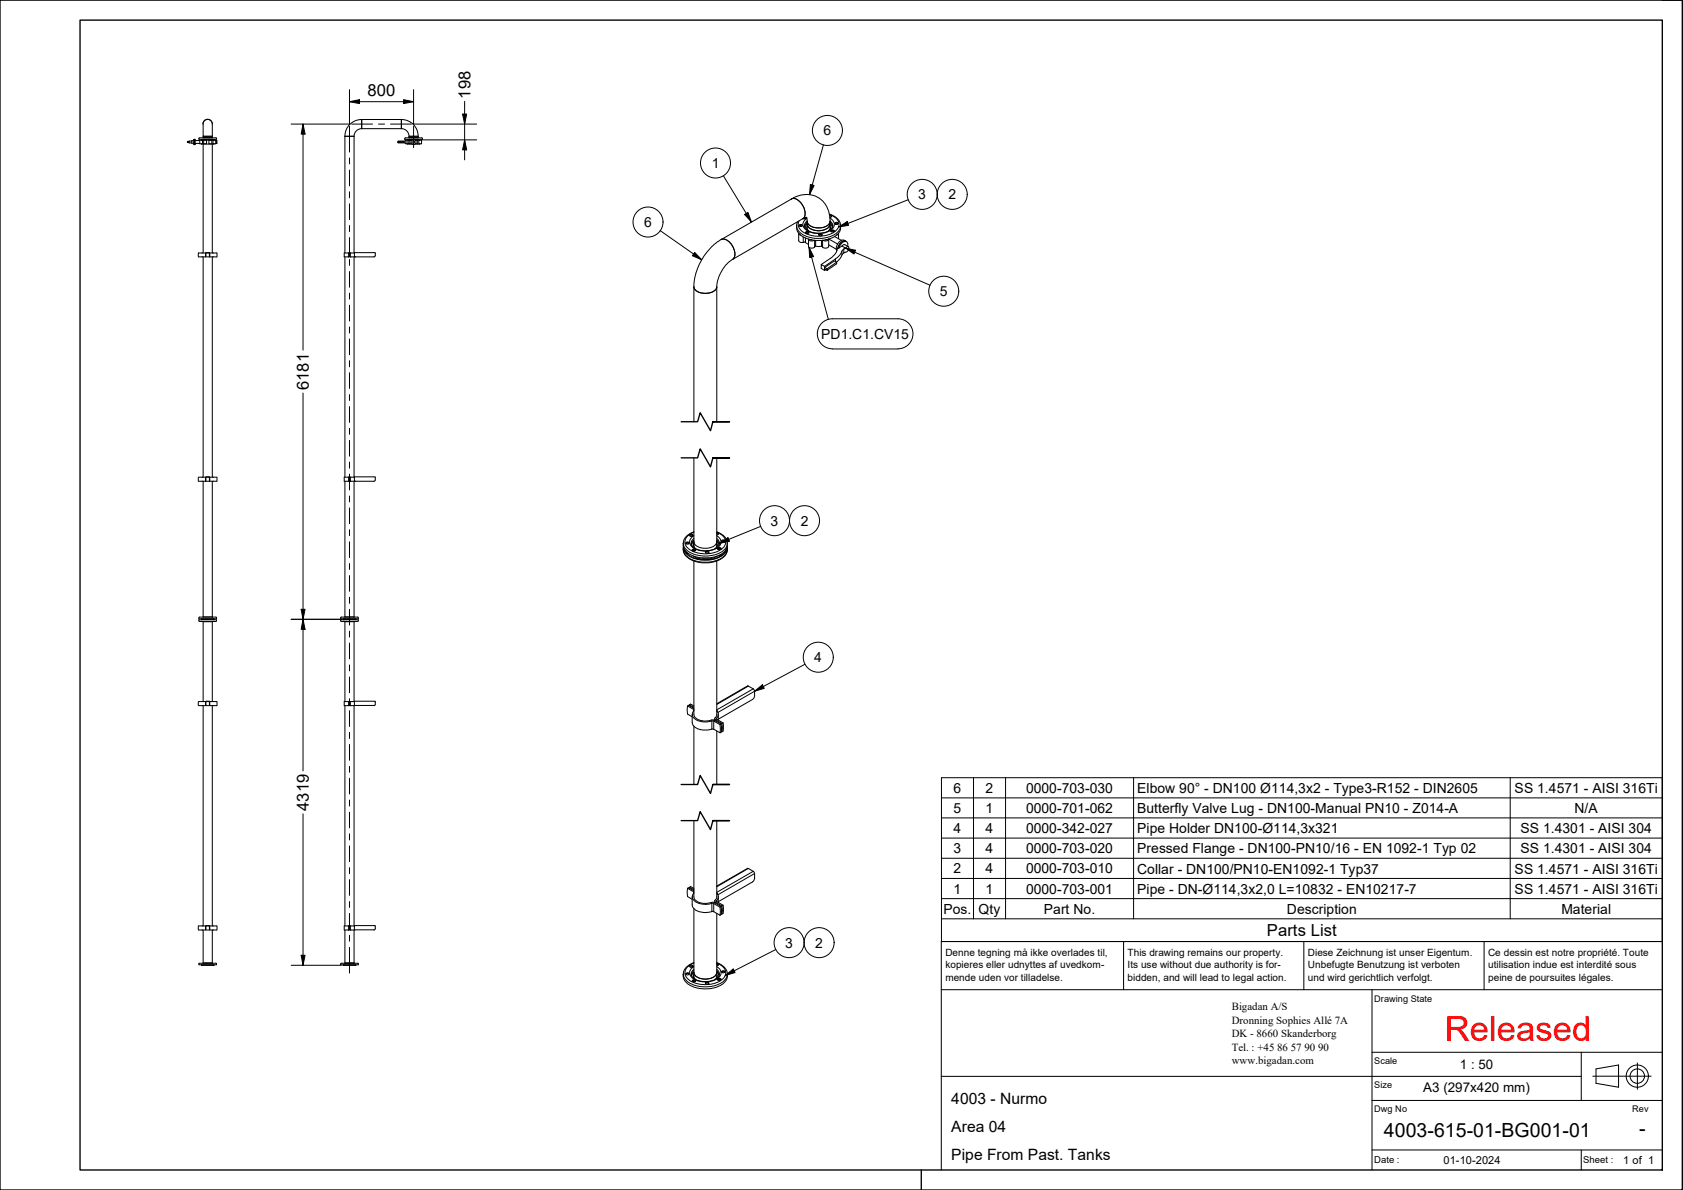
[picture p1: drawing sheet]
<svg xmlns="http://www.w3.org/2000/svg" width="420mm" height="297mm" viewBox="0 0 420 297" stroke-linecap="round" stroke-linejoin="round" font-family="sans-serif">
<!-- layer: Visible -->
<g fill="none" stroke="#000" stroke-width=".25">
<path d="M46.9 35.3h.3v.2h-.4v-.2l.1 .2M47.1 35.5v.2h.8M47.9 35.2h-.8v.1M48.4 34.8h.3v1.3h-.3zM48.4 35.1h-.5v.7h.5M48.5 34.8v1.3M48.5 35.1h.1M48.5 35.8h.1M48.7 35.8h1.2M48.7 35.1h1.2M49.7 34.5v.3h4.4v-.3M49.9 35h.6v.9h-.6z"/>
<path d="M50.3 35v-.1h3.1v.1M50.3 35.9h3.1M50.3 34.8l.2 .1M50.7 31a1.16 1.16 0 0 1 1.1-1.2 1.16 1.16 0 0 1 1.2 1.2v3h-2.3v-3M50.7 34.4v-.4h2.3v.4M50.7 36v27.1M50.8 35h.8v.9h-.8zM52.2 35h.7v.9h-.7zM53 36v27.1M53.3 34.8l-.1 .1M53.8 35v.9h-.6v-.9h.9v.8M53.9 34.4h-4.1l-.1 .2"/>
<path d="M53.9 34.4l.2 .2M54.1 35.1v.7h-.3M86.1 34v29.1M86.1 34h2.3M88.4 34v29.1M90.3 29.8a4.2 4.2 0 0 0-4.2 4.2M90.3 32.1a1.88 1.88 0 0 0-1.9 1.9M99.4 35.5h1.5M99.4 35.5v.2h3.7M99.4 35.5v-.2h1.4v.2M99.4 35.3v.2M100.2 29.8v2.3"/>
<path d="M100.2 29.8h-9.9v2.3h9.9M100.2 32.1a1.88 1.88 0 0 1 1.9 1.9M100.2 29.8a4.2 4.2 0 0 1 4.2 4.2M100.8 35.3l.1 .2M101 34.5v.3h4.5v-.3M101.2 34.4l-.2 .2M101.2 34.4h4.1l.2 .2M101.3 35.7v.2h.6v-.2M101.3 35.2v-.2h.6v.2M101.7 35.9l1.2 .1M101.8 34.8l.1 .1M102.1 34v.4"/>
<path d="M102.1 34h2.3M102.2 35.7v.2h.6M102.6 35.2a.66 .66 0 0 1 1-.3 .66 .66 0 0 1 0 1.1 .66 .66 0 0 1-1-.3M102.8 35h-.6v.2M103 34.9l-1.3 .1M103 35.2a.32 .32 0 0 1 .5 0 .32 .32 0 0 1 0 .5 .32 .32 0 0 1-.5 0M103.1 35.2h-3.7v.1M103.5 34.9h1.3v.1M103.7 35h.6v.9h-.6M104.4 34v.4M104.6 35h.6v.9h-.6zM104.7 34.8l-.1 .1"/>
<path d="M104.8 35.9l-1.2 .1M180 59.8a2.6 2.6 0 0 1 3 1.9 2.42 2.42 0 0 1-.1 3.1M180 59.8a14.3 14.3 0 0 0-6.7 12.2 3.7 3.7 0 0 0 5.6 0 9.2 9.2 0 0 1 4-7.2M197.6 49.7a2.57 2.57 0 0 1 2.9 1.8 2.39 2.39 0 0 1-.1 3.1M197.6 49.7a6 6 0 0 1 9.4 3.7 2.66 2.66 0 0 1-.4 2.8 3.8 3.8 0 0 1-5-.5l-.3-1.4M197.6 49.7l-17.6 10.1M199.4 58.3v1.8l.2 .3 .3 .1 1.2-.1v-1M199.4 58.2l.1 .3 .4 .2M199.5 56.4l.2-.2 .6 .2M199.5 56.2a.38 .38 0 0 1 .5-.2 .38 .38 0 0 1 .2 .5h-.4l-.3-.1zM199.9 56.2l.3 .3M200.4 54.6l-17.5 10.2"/>
<path d="M200.8 56.3a2.59 2.59 0 0 0 2.7 1.9h.9a3.3 3.3 0 0 0 3.5-1.8v-.1M201.1 58a.43 .43 0 0 1 .5-.2 .43 .43 0 0 1 .3 .4h-.7zM201.1 54.3l.2 .2M201.1 58.1l.3-.2 .5 .2M201.2 54.4l-.5 .2M201.3 54.3v.2l-.3 .1h-.5M201.3 58l.3 .3M201.4 54.3l-1 .3M201.5 56.8v-1.6a2.63 2.63 0 0 0 3.1 1.7 2.36 2.36 0 0 0 2.6-1.7v1.6M201.5 56a2.89 2.89 0 0 0 3.6 1.5 2.06 2.06 0 0 0 2.1-1.5M201.5 56.4l-.1 .5 .2 .6M202.4 59.8l.3 .1"/>
<path d="M203.3 60a.95 .95 0 0 1-1.5-.3v1.8a1.01 1.01 0 0 0 1.6 .2l.2-.4v-1.3M204.4 58.7l.2-.2 .6 .2M204.4 58.5a.39 .39 0 0 1 .5-.2 .39 .39 0 0 1 .2 .5h-.5zM206.3 59.8l-.3 .1M206.9 59.7v1.8a1.01 1.01 0 0 1-1.5 .2l-.3-.4v-1.3M206.9 59.7a.95 .95 0 0 1-1.5 .3M206.9 59.7l2.2 1.2M207.1 53.4l1.3 .7a2.76 2.76 0 0 1 1.4 2.2 3.4 3.4 0 0 1-3.1 3.4 7.9 7.9 0 0 1-7.2-1.4l-.2-.1a2.89 2.89 0 0 1-.4-2.2l.2-.6M207.1 53.7a.32 .32 0 0 1 .4 0 .32 .32 0 0 1 .1 .4 .32 .32 0 0 1-.4 .2M207.1 53.9l.5 .2M207.2 56.4l.1 .5-.2 .6M207.4 57.7l.4-.1 .5 .1"/>
<path d="M207.4 57.6a.37 .37 0 0 1 .5-.3 .37 .37 0 0 1 .2 .6h-.4zM207.9 57.6l-.3 .3M208.2 57.6l-.2 .3M208.2 57.6l-.1 .3M208.2 57.7h.1M208.2 57.7v.1M208.4 59l1.7 1M208.4 55.7a.43 .43 0 0 1 .5-.2 .43 .43 0 0 1 .3 .4l-.6 .1zM209.3 55.8l-.4-.1-.5 .1 .7 .2M209.3 58.2l-.1 .3-.4 .2M209.3 58.3v1.3M49.6 64.1h4.5"/>
<path d="M50.7 64.1v55M51.4 63.1h-1.9v1M51.4 63.1h.9l.1 1-.2-1-.8 .1-.1 .9zM52.4 63.1h1.7M53 64.1v55M54.1 63.1v1M86.1 64.1v55M87 63.1h.2v1h-.2M87 63.1h-1.1v1h1.1M87 63.1v1M87.5 63.1h-.2v1h.2M87.5 63.1h1"/>
<path d="M87.5 64.1h1.1M87.5 63.1v1M88.4 64.1v55M88.6 64.1h.1M93.7 63.8l-.3 .3h-4.9v-1h5.2v.7M201 60.4l.8 .6M203.5 61.5h1.7M205.9 67.2l.6 .3 2.4-1.6v-.5l-2.4 1.7v.4M205.9 67.2v.3l.2-.2M205.9 66.5l-.9-.5v1l.9 .5M206.5 67.1l-.6-.3v.4M206.9 61.1l1.9 1.1"/>
<path d="M209.5 61.9l.7-.5 .9 .5-.8 .6-.5 1-.8 .8-3.1 2.2v.3l2.4-1.7 .6 .3M209.5 61.9l-.5 .2-.5 1.3-.7 .7-2.8 1.9M210.2 61.4l.5-.4 1.1 .6M211.1 60.2a1.42 1.42 0 0 0-2.1 1l-.2 .5 .1 .9M211.1 61.9a.45 .45 0 0 1 .6-.3 .45 .45 0 0 1 .2 .7l-.4 .5-1.2 .7-.5 1-1 .9M211.1 60.2a1.86 1.86 0 0 0-2 1.8M211.1 60.2a1.88 1.88 0 0 0-1.9 1.8M211.1 60.2l.2 .1M211.6 61.5a.86 .86 0 0 0-.4-1.2 .86 .86 0 0 0-1.1 .5l-.6 1.1M49.5 119.1v1h4.6M49.6 119.1h1.8M51.3 119.2v.9l.1-.9"/>
<path d="M51.3 119.2l.2-.2h.7l.2 .2M51.4 119.2h.9M52.3 119.2v.9l.1-.9M52.4 119.1h1.7M54.1 119.1v1M87 119.1h.2v1h-.2M87 119.1h-1.1v1h1.1M87 119.1v1M87.5 119.1h-.2v1h.2M87.5 119.1v1M87.5 119.1h1M93.7 119.8v-.8h-5.2v1.1h4.9l.3-.3"/>
<path d="M173.2 105.3v-33.7a2.63 2.63 0 0 0 3.1 1.6 2.47 2.47 0 0 0 2.6-1.6v33.7M173.2 114.3v21.8M178.9 114.3v21.8M50.7 120.1v33.9M53 120.1v33.9M86.1 120.1v33.9M87.5 120.1h1.1M88.4 120.1v33.9M88.6 120.1h.1M170.6 136.6a3.8 3.8 0 0 0 3.7 3.7 7.1 7.1 0 0 0 6.9-1.9l.4-.9v-.9M170.6 136.4a3.1 3.1 0 0 0 2.5 2.9 7.9 7.9 0 0 0 7.9-1.2l.5-1 .1-.7M170.8 137.1a5.3 5.3 0 0 0 5.4 2.6 5.3 5.3 0 0 0 5.1-2.4v-.2"/>
<path d="M171.2 135.6l.3-.1 .5 .1M171.2 135.5a.39 .39 0 0 1 .5-.3 .39 .39 0 0 1 .2 .5l-.5 .1zM171.4 137.8l-.1 .2M171.4 138.1l.5 .1M171.5 137.9l-.2 .1M172.2 133.7l.3-.2 .5 .2M172.2 133.5a.38 .38 0 0 1 .5-.1 .38 .38 0 0 1 .2 .4l-.5 .1zM172.6 135.6a2.97 2.97 0 0 0 3.1 1.9l.9-.1a2.85 2.85 0 0 0 3-1.8M172.8 137.2a.43 .43 0 0 1 .5-.2 .43 .43 0 0 1 .3 .4l-.6 .1zM172.8 137.4l.3-.2 .6 .2M172.9 133.7l-.4 .2M173 137.3l.3 .3"/>
<path d="M173.2 132.7l-.8 .4a2.89 2.89 0 0 0-1.8 2.5 3.6 3.6 0 0 0 3.4 3.5 6.9 6.9 0 0 0 7.4-2l.2-1.5a3.4 3.4 0 0 0-2.7-2.9M173.2 135.7l-.1 .5 .2 .6M173.2 135.2a2.63 2.63 0 0 0 3.1 1.6 2.36 2.36 0 0 0 2.6-1.6M173.5 139.3h.4l.3 .2M176.1 137.8a.44 .44 0 0 1 .5-.2 .44 .44 0 0 1 .3 .4l-.5 .1zM176.1 138l.3-.2 .6 .2M177.3 139.6l-.5 .1M178.9 133.2l.4 .1M178.9 133l.5 .3-.5 .2M178.9 135.7l.2 .5-.2 .6M179.2 137l.2-.2 .6 .2M179.2 136.8a.36 .36 0 0 1 .5-.2 .36 .36 0 0 1 .1 .5h-.6z"/>
<path d="M179.5 138.6l.2 .3M179.6 136.8l-.3 .3M179.8 138.5h.5M179.9 136.9l-.2 .2M179.9 136.9l-.1 .2M180 137l-.1 .1M180.1 138.6l-.6 .2M180.1 135.1l.3-.2 .6 .2M180.2 134.9a.37 .37 0 0 1 .4-.2 .37 .37 0 0 1 .2 .5l-.4 .1-.3-.2zM180.5 134.9l.3 .3M180.7 134.9l.2 .3M49.7 154.2v.3h4.4v-.3"/>
<path d="M49.8 155.1l-.1-.4h4.4l-.2 .4M49.8 155.1h4.1M50.3 154.6h3.1M50.3 154.5l3.1 .1zM50.3 154.5h.2M50.5 154.6l-.2 .1M50.7 154h2.3M50.7 155.1v20M53 155.1v20M53.2 154.6l.1 .1M53.3 154.5h-.1M53.9 154h-4.1l-.1 .2"/>
<path d="M53.9 154l.2 .2M85 154.2l.2-.2h4.1l.2 .2M85 154.2v.3h4.5v-.3M85.2 155.1l-.2-.4h4.5l-.2 .4M85.2 155.1h4.1M85.7 154.5l3.1 .1zM85.7 154.6h3.1M85.8 154.5h.1M85.9 154.6l-.1 .1M86.1 155.1v20M86.1 154h2.3M88.4 155.1v20"/>
<path d="M88.6 154.6l.1 .1M88.7 154.5h-.1M173.2 140v38.3a2.66 2.66 0 0 0 3.3 1.6l1.2-.2 .7 .1M178.9 140v38.5l-.5 1 1.8 1.1M50.7 176.1v55M51.4 175.1h-1.9v1h4.6M51.4 175.1h.9l.1 1-.2-1h-.8l-.1 1zM52.4 175.1h1.7M53 176.1v55M54.1 175.1v1.1M86.1 176.1v55M87 175.1h.2v1h-.2"/>
<path d="M87 175.1h-1.1v1h1.1M87 175.1v1M87.5 175.1h-.2v1h.2M87.5 175.1v1M87.5 175.1h1M88.4 176.1v55M88.6 176.1h-1.1M93.4 176.1h-4.9v-1.1h5.2l-.1 1-.2 .1M171.7 176.2l-.2 1 .2 1.1 1.1 .6M171.7 176.2l1.5 .9M171.7 176.2l.2-.1 1.3 .7M172.1 175.9l.3-.1 .8 .4"/>
<path d="M172.1 175.9l1.1 .7M172.1 175.9v.2M172.8 178.3v2.1a2.92 2.92 0 0 0 3.5 1.8l1.8-.2 1.6 .9M173.2 177.4a1.48 1.48 0 0 0 1 2.5 6.6 6.6 0 0 0 3.9 0l1.6 1M178.4 179.8l1.6 .9M178.4 179.4v.4M178.9 177.5a1.46 1.46 0 0 1 0 2l1.6 1M178.9 177.3l.3 .4M178.9 175.7l7.7-4.5 1.4 .7 .4 .6v1.3l-.5 .8-8.6 4.9M179.3 178.3v1.5M173.2 181.3v14.5M178.9 182.5v13.3"/>
<path d="M179.7 180.9v2M180 180.7l.1 1.4-.1 .7-.3 .1M180 180.7l-.3 .2M180 182.5l.2 .2M180.2 180.6l.1 .8-.1 1.3M180.5 180.5l.1 1.5-.1 .5-.3 .2M180.5 180.5l-.3 .1M173.2 204.8v19a2.63 2.63 0 0 0 3.3 1.7l1.3-.3 .6 .1M178.9 204.8v19.2l-.5 1 1.8 1.1M49.6 232.1h4.5M50.7 232.1v8.3M51.4 231.1h-1.9v1"/>
<path d="M51.4 231.1h.9l.1 1-.2-1-.8 .1-.1 .9zM52.4 231.1h1.7M53 232.1v8.3M54.1 231.1v1M86.1 232.1v8.3M87 231.1h.2v1h-.2M87 231.1h-1.1v1h1.1M87 231.1v1M87.5 231.1h-.2v1h.2M87.5 231.1v1M87.5 231.1h1M88.4 232.1v8.3"/>
<path d="M88.6 232.1h-1.1M93.4 232.1h-4.9v-1.1h5.2l-.1 1-.2 .1M171.7 221.7l-.2 1 .2 1.1 1.1 .7M171.7 221.7l1.5 1M171.7 221.7l.2-.1 1.3 .7M172.1 221.5l.3-.2 .8 .5M172.1 221.5l1.1 .6M172.1 221.5v.2M172.8 223.8v2.1a2.55 2.55 0 0 0 2.7 1.8h1.3l1.2-.2 1.7 1M173.2 223a1.46 1.46 0 0 0-.2 1.5 1.46 1.46 0 0 0 1.2 .9 7.2 7.2 0 0 0 3.9 .1l1.6 .9M173.2 226.8v16.8M178.4 224.9v.4"/>
<path d="M178.4 225.3l1.6 1M178.9 223a1.46 1.46 0 0 1 0 2l1.6 1M178.9 222.9l.3 .4M178.9 221.2l7.7-4.5 1.6 .9 .2 .4v1.3l-.4 .7-8.7 5.1M178.9 228v15.6M179.3 223.8v1.5M179.7 226.4v2.1M180 226.3v.2a2.11 2.11 0 0 1-.3 2M180 226.3l-.3 .1M180 228.1l.2 .1M180.2 226.1l.1 .8-.1 1.3M180.5 226l.1 1.5-.1 .5-.3 .2"/>
<path d="M180.5 226l-.3 .1M49.7 240.6v.2h4.4v-.2M50.3 240.9h3.1zM50.3 240.8l.2 .1M53.3 240.8l-.1 .1M53.9 240.4h-4.1l-.1 .2M53.9 240.4l.2 .2M85 240.6l.2-.2h4.1l.2 .2M85 240.6v.2h4.5v-.2M85.7 240.9h3.1zM85.8 240.8l.1 .1M88.7 240.8l-.1 .1"/>
<path d="M171.2 243.2l.2-.2 .6 .2M171.2 242.9a.38 .38 0 0 1 .5-.1 .38 .38 0 0 1 .2 .5l-.7-.1zM172.2 241.3l.2-.2 .6 .2M172.2 241.1a.38 .38 0 0 1 .5-.2 .38 .38 0 0 1 .1 .5h-.5zM172.6 243.1a2.97 2.97 0 0 0 3.1 1.9h1.1a2.73 2.73 0 0 0 2.8-1.9M172.8 244.9l.3-.1 .6 .1M172.9 244.7l.3-.1a.31 .31 0 0 1 .5 .3 .31 .31 0 0 1-.5 .2l-.4-.2zM172.9 241.2l-.4 .2M173 244.8l.3 .3M173.2 242.8a2.94 2.94 0 0 0 3.8 1.5l1.5-.6 .4-.9M173.2 240.3l-1.8 1.1a2.44 2.44 0 0 0-.8 1.7 3.5 3.5 0 0 0 3.1 3.4 7.8 7.8 0 0 0 7.3-1.4l.1-.2a2.59 2.59 0 0 0 .5-2l-.2-.6-.5-.8-.9-.7-1.1-.5M173.2 243.2l-.1 .5 .2 .6"/>
<path d="M176.1 245.3a.43 .43 0 0 1 .5-.2 .43 .43 0 0 1 .3 .4l-.5 .1zM176.1 245.5l.4-.2 .5 .2M178.9 240.7l.4 .2M178.9 240.6l.5 .2-.5 .3M178.9 243.2l.2 .5-.2 .6M179.2 244.5l.3-.1 .5 .1M179.2 244.3l.3-.1a.33 .33 0 0 1 .4 .1 .33 .33 0 0 1 0 .4 .33 .33 0 0 1-.4 0l-.3-.2zM179.6 244.4l-.3 .3M179.9 244.5l-.2 .2M179.9 244.5l-.1 .2M180.1 242.6l.4-.1 .5 .1M180.2 242.4a.35 .35 0 0 1 .5-.2 .35 .35 0 0 1 .1 .6h-.5z"/>
</g>
<!-- layer: Break Line -->
<path d="M170.1 114.3h4.1l.6-2.3 2.6 4.5 .6-2.2h4.1h-4.1M170.1 105.3h4.1l.6-2.3 2.6 4.5 .6-2.2h4.1h-4.1M170.1 195.8h4.1l.6-2.2 2.6 4.5 .6-2.3h4.1h-4.1M170.1 204.8h4.1l.6-2.2 2.6 4.5 .6-2.3h4.1h-4.1" fill="none" stroke="#000" stroke-width=".34"/>
<!-- layer: Visible Narrow -->
<g fill="none" stroke="#000" stroke-width=".25">
<path d="M198.9 56.3a3.8 3.8 0 0 0 3.4 3 7.5 7.5 0 0 0 7.1-1.7l.3-.5 .1-.8M200.5 59.1v1.4M201.3 58l.4 .3M201.5 55.1l-.5 .7-.2 .5M201.5 55.5l-.6 1M201.5 55.8l-.5 1.1M201.5 56.8l.4 .9M203.4 60v1.7M205.4 60v1.7M207.1 53.5a2.68 2.68 0 0 1 2.3 3 4.8 4.8 0 0 1-4.8 2.5 5.1 5.1 0 0 1-5.3-2.6l.2-1.3M207.2 54.4a1.75 1.75 0 0 1 1.1 1.8 1.75 1.75 0 0 1-1.4 1.6 5.3 5.3 0 0 1-6.3-1.2l-.1-1.1 .9-1M207.2 55.1l.6 .7 .1 .5"/>
<path d="M207.2 55.5l.7 1M207.2 55.8l.5 .7v.4M207.2 56.8l-.4 .9M207.8 57.6l-.2 .3M208.6 64.6v.7M210.2 62.7v1M210.7 62.2v.9M170.6 137.1a3.9 3.9 0 0 0 3.4 3 7.5 7.5 0 0 0 7.1-1.6l.3-.6 .2-.8M170.6 135.6a4.2 4.2 0 0 0 4 3.1 6.7 6.7 0 0 0 6.8-2.1l.2-1M171 137.3v.2M171.7 135.5l-.3 .2M172 135.6l-.3 .2"/>
<path d="M173.1 138.8a6.1 6.1 0 0 0 6 0M173.1 137.2l.3 .3M173.2 132.9a2.61 2.61 0 0 0-2.1 3 5.3 5.3 0 0 0 5 2.3 5.4 5.4 0 0 0 4.9-2.2 2.54 2.54 0 0 0-2.1-3.1M173.2 133.7a1.74 1.74 0 0 0-1 1.8 1.74 1.74 0 0 0 1.3 1.5 5.7 5.7 0 0 0 6.2-.9 1.71 1.71 0 0 0-.8-2.4M173.2 134.4l-.4 .5-.2 .7M173.2 134.8l-.6 1M173.2 135.1l-.4 .6-.1 .4M173.2 136.1l.5 .8M175.3 139.3h1.6M178.9 134.4l.5 .5 .2 .7M178.9 134.8l.7 1M178.9 135.1l.6 1"/>
<path d="M178.9 136.1l-.4 .8M179.5 136.8l-.2 .3M180 137h.1M181.2 137.3v.2M173.2 177.1v.3M177.7 179.9v2.1M178.2 180v2M178.6 179.7v.2M178.9 179.3v.2M186.8 171.3l-7.9 4.5M188 171.9l-9.1 5.3M188.4 172.5l-9.2 5.3"/>
<path d="M186.8 216.8l-7.9 4.5M188 217.5l-9.1 5.2M188.4 218l-9.2 5.3M173.2 222.6v.4M177.7 225.5v2M178.2 225.5v2.1M178.6 225.2v.3M178.9 224.8v.2M170.6 243.1a4 4 0 0 0 3.7 3.1 7.2 7.2 0 0 0 6.8-1.8l.3-.5 .2-.8M173.1 244.8l.3 .3M173.2 240.4a2.62 2.62 0 0 0-2.1 3 6 6 0 0 0 6.2 2.3 4.1 4.1 0 0 0 3.8-2.6 2.63 2.63 0 0 0-2.2-2.7M173.2 241.3a1.71 1.71 0 0 0-1 1.7 1.71 1.71 0 0 0 1.3 1.5 5.5 5.5 0 0 0 6.2-.8 1.66 1.66 0 0 0-.8-2.4"/>
<path d="M173.2 242l-.5 .6-.1 .5M173.2 242.3l-.6 1M173.2 242.6l-.3 .4-.2 .7M173.2 243.6l.5 .9M178.9 242l.5 .5 .2 .6M178.9 242.3l.7 1M178.9 242.6l.6 1.1M178.9 243.6l-.4 .9M179.5 244.4l-.2 .2"/>
</g>
<!-- layer: Symbol -->
<g fill="none" stroke="#000" stroke-width=".25">
<path d="M205.6 36.1l-3.5 12.5M164.8 57.6l10.4 7.2M180.6 43.9l7 11.5M185.9 53.5l.8-.5 .9 2.4zM202.3 46l.9 .3-1.1 2.3zM209.3 56.7l2.2-1.4 .3 .9zM226.7 49.9l-17.4 6.8M173.4 63l1.8 1.8-2.4-1zM202 61.8l1.1 2.2-1 .3zM202 61.8l4.8 17.9M211.1 61.9l2.5 .6-.4 .9zM211.1 61.9l21.1 9.3"/>
<path d="M207.8 87.1h16.4M207.8 87.1a3.7 3.7 0 0 1-3.8-3.8 3.7 3.7 0 0 1 3.8-3.7h16.4a3.7 3.7 0 0 1 3.7 3.7 3.7 3.7 0 0 1-3.7 3.8M179.6 135.6l2.1-1.4 .4 .9zM189.9 131.4l-10.3 4.2M188.4 172.5l1.9-1.6 .5 .9zM201 165.8l-12.6 6.7M235 199.2h180M243 194.1v35.2M251 194.1v35.2M283 194.1v35.2M377 194.1v35.2M235 204.2h180"/>
<path d="M235 209.2h180M235 214.2h180M235 219.3h180M193.7 237l-12.6 6.5M235 224.3h180v-30.2h-180v35.2M235 229.3v5.7h180v-5.7M415 224.3v5h-180M181.1 243.5l1.9-1.6 .5 .9z"/>
<circle cx="206.6" cy="32.6" r="3.7"/>
<circle cx="161.8" cy="55.4" r="3.7"/>
<circle cx="178.6" cy="40.7" r="3.7"/>
<circle cx="230.2" cy="48.5" r="3.7"/>
<circle cx="237.7" cy="48.5" r="3.7"/>
<circle cx="235.6" cy="72.7" r="3.7"/>
<circle cx="193.4" cy="130" r="3.7"/>
<circle cx="200.9" cy="130" r="3.7"/>
<circle cx="204.3" cy="164" r="3.7"/>
<circle cx="197" cy="235.3" r="3.7"/>
<circle cx="204.5" cy="235.3" r="3.7"/>
</g>
<!-- layer: Border -->
<path d="M0 0h420v297h-420zM20 5h395v287h-395zM415 0h5M230 292v5" fill="none" stroke="#000" stroke-width=".34"/>
<!-- layer: Title -->
<g fill="none" stroke="#000" stroke-width=".25">
<path d="M280.5 235v12M325.5 235v12M370.5 235v12M415 235h-180v57M235 247h180M342.5 247v45M235 268.7h159.8M342.5 274.7h72.5M342.5 262.7h72.5M394.8 262.7v12M397.6 268.6h14.6M398.4 266.8l5.7-1v5.6l-5.7-1z"/>
<path d="M408.8 265.3v6.6M342.5 287h72.5M394.8 287v5"/>
<circle cx="408.7" cy="268.6" r="2.77"/>
<circle cx="408.7" cy="268.6" r="1.8"/>
</g>
<!-- layer: Centerline -->
<g fill="none" stroke="#000" stroke-width=".25">
<path d="M87.2 31.5v6.5M87.2 39.4v1.5M87.8 31h5.2M94.5 31h1.5M97.5 31h5.2M103.3 31.5v5.4M87.2 42.4v4M87.2 47.9v1.5M87.2 50.9v3.9M87.2 56.3v1.5M87.2 59.3v3.9M87.2 64.8v1.4"/>
<path d="M87.2 67.8v3.9M87.2 73.2v1.5M87.2 76.2v3.9M87.2 81.6v1.5M87.2 84.6v3.9M87.2 90v1.6M87.2 93v4M87.2 98.5v1.5M87.2 101.5v3.9M87.2 106.9v1.5M87.2 109.9v4M87.2 115.3v1.6"/>
<path d="M87.2 118.3v4M87.2 123.8v1.5M87.2 126.8v3.9M87.2 132.2v1.5M87.2 135.2v4M87.2 140.7v1.4M87.2 143.7v3.9M87.2 149.1v1.5M87.2 152.1v3.9M87.2 157.6v1.4M87.2 160.5v4M87.2 166v1.5"/>
<path d="M87.2 169v3.9M87.2 174.4v1.5M87.2 177.4v3.9M87.2 182.8v1.5M87.2 185.8v4M87.2 191.3v1.5M87.2 194.3v3.9M87.2 199.7v1.5M87.2 202.7v4M87.2 208.1v1.6M87.2 211.1v4M87.2 216.6v1.5"/>
<path d="M87.2 219.6v3.9M87.2 225v1.5M87.2 228v3.9M87.2 233.5v1.4M87.2 236.5v6.4"/>
</g>
<!-- layer: Dimension -->
<g fill="none" stroke="#000" stroke-width=".25">
<path d="M72.7 31h14.6M75.6 31l.6 2.5h-1zM75.6 31v56.4M87.2 25.4l2.5-.5v1zM87.2 25.4h16.1M87.2 22.4v8.6M100.8 24.9l2.5 .5-2.5 .5zM103.2 31h15.8M103.3 22.4v8.6M105.3 34.9h13.7M115.5 28.5h1l-.5 2.5zM116 34.9l.5 2.5h-1z"/>
<path d="M116 25.3v14.6M75.6 98.1v94.3M72.7 154.6h12.5M75.2 152.1h1l-.6 2.5zM75.6 154.6l.6 2.5h-1zM75.6 203.1v37.8M75.2 238.4h1l-.6 2.5zM72.7 240.9h12.5"/>
</g>
<path d="M75.6 31l.6 2.5h-1zM87.2 25.4l2.5-.5v1zM100.8 24.9l2.5 .5-2.5 .5zM115.5 28.5h1l-.5 2.5zM116 34.9l.5 2.5h-1zM75.2 152.1h1l-.6 2.5zM75.6 154.6l.6 2.5h-1zM75.2 238.4h1l-.6 2.5z" fill="#000"/>
<!-- layer: Symbol -->
<path d="M185.9 53.5l.8-.5 .9 2.4zM202.3 46l.9 .3-1.1 2.3zM209.3 56.7l2.2-1.4 .3 .9zM173.4 63l1.8 1.8-2.4-1zM202 61.8l1.1 2.2-1 .3zM211.1 61.9l2.5 .6-.4 .9zM179.6 135.6l2.1-1.4 .4 .9zM188.4 172.5l1.9-1.6 .5 .9zM181.1 243.5l1.9-1.6 .5 .9z" fill="#000"/>
<text font-size="8.6" fill="#f00" x="360.7" y="259.7">Released</text>
<g font-size="4.9">
<text x="345.5" y="283.8">4003-615-01-BG001-01</text>
<text x="409.2" y="283.3">-</text>
</g>
<g font-size="4.1">
<text x="91.7" y="23.9">800</text>
<text x="117.5" y="24.6" transform="rotate(-90 117.5 24.6)">198</text>
<text x="77.1" y="97.4" transform="rotate(-90 77.1 97.4)">6181</text>
<text x="77.1" y="202.4" transform="rotate(-90 77.1 202.4)">4319</text>
<text x="316.3" y="233.7">Parts List</text>
</g>
<g font-size="3.9">
<text x="237.5" y="275.5">4003 - Nurmo</text>
<text x="237.5" y="282.5">Area 04</text>
<text x="237.5" y="289.5">Pipe From Past. Tanks</text>
</g>
<g font-size="3.5">
<text x="205.6" y="33.8">6</text>
<text x="177.7" y="41.9">1</text>
<text x="229.2" y="49.8">3</text>
<text x="236.8" y="49.8">2</text>
<text x="160.8" y="56.7">6</text>
<text x="234.6" y="73.9">5</text>
<text x="205" y="84.6">PD1.C1.CV15</text>
<text x="192.4" y="131.3">3</text>
<text x="199.9" y="131.3">2</text>
<text x="203.3" y="165.3">4</text>
<text x="238" y="197.9">6</text>
<text x="246" y="197.9">2</text>
<text x="256.2" y="197.9">0000-703-030</text>
<text x="283.9" y="197.9">Elbow 90° - DN100 Ø114,3x2 - Type3-R152 - DIN2605</text>
<text x="378.1" y="197.9">SS 1.4571 - AISI 316Ti</text>
<text x="238" y="202.9">5</text>
<text x="246" y="202.9">1</text>
<text x="256.2" y="202.9">0000-701-062</text>
<text x="283.9" y="202.9">Butterfly Valve Lug - DN100-Manual PN10 - Z014-A</text>
<text x="393.1" y="202.9">N/A</text>
<text x="238" y="207.9">4</text>
<text x="246" y="207.9">4</text>
<text x="256.2" y="208">0000-342-027</text>
<text x="283.9" y="208">Pipe Holder DN100-Ø114,3x321</text>
<text x="379.6" y="208">SS 1.4301 - AISI 304</text>
<text x="238" y="213">3</text>
<text x="246" y="213">4</text>
<text x="256.2" y="213">0000-703-020</text>
<text x="283.9" y="213">Pressed Flange - DN100-PN10/16 - EN 1092-1 Typ 02</text>
<text x="379.6" y="213">SS 1.4301 - AISI 304</text>
<text x="238" y="218">2</text>
<text x="246" y="218">4</text>
<text x="256.2" y="218">0000-703-010</text>
<text x="283.9" y="218">Collar - DN100/PN10-EN1092-1 Typ37</text>
<text x="378.1" y="218">SS 1.4571 - AISI 316Ti</text>
<text x="238" y="223">1</text>
<text x="246" y="223">1</text>
<text x="256.2" y="223">0000-703-001</text>
<text x="283.9" y="223.1">Pipe - DN-Ø114,3x2,0 L=10832 - EN10217-7</text>
<text x="378.1" y="223.1">SS 1.4571 - AISI 316Ti</text>
<text x="235.5" y="228.1">Pos.</text>
<text x="244.3" y="228.1">Qty</text>
<text x="260.6" y="228.1">Part No.</text>
<text x="321.3" y="228.1">Description</text>
<text x="389.8" y="228.1">Material</text>
<text x="196" y="236.5">3</text>
<text x="203.5" y="236.5">2</text>
</g>
<g font-size="3.3">
<text x="364.4" y="266.9">1 : 50</text>
<text x="355.3" y="272.5">A3 (297x420 mm)</text>
</g>
<g font-size="2.8">
<text x="360.3" y="290.5">01-10-2024</text>
<text x="405.3" y="290.5">1 of 1</text>
</g>
<g font-size="2.7">
<text x="307.5" y="252">Bigadan A/S</text>
<text x="307.5" y="255.5">Dronning Sophies Allé 7A</text>
<text x="307.5" y="262.3">Tel. : +45</text>
<text x="307.5" y="258.9">DK - 8660 Skanderborg</text>
<text x="318.9" y="262.3">86</text>
<text x="322.2" y="262.3">57</text>
<text x="325.6" y="262.3">90</text>
<text x="329.1" y="262.3">90</text>
<text x="307.5" y="265.7">www.bigadan.com</text>
</g>
<g font-size="2.5">
<text x="236" y="238.5">Denne tegning må ikke overlades til,</text>
<text x="281.5" y="238.5">This drawing remains our property.</text>
<text x="326.5" y="238.5">Diese Zeichnung ist unser Eigentum.</text>
<text x="371.5" y="238.5">Ce dessin est notre propriété. Toute</text>
<text x="236" y="241.6">kopieres eller udnyttes af uvedkom-</text>
<text x="236" y="244.8">mende uden vor tilladelse.</text>
<text x="281.5" y="244.8">bidden, and will lead to legal action.</text>
<text x="281.5" y="241.6">Its use without due authority is for-</text>
<text x="326.5" y="241.6">Unbefugte Benutzung ist verboten</text>
<text x="326.5" y="244.8">und wird gerichtlich verfolgt.</text>
<text x="371.5" y="241.6">utilisation indue est interdité sous</text>
<text x="371.5" y="244.8">peine de poursuites légales.</text>
</g>
<g font-size="2.4">
<text x="343.1" y="290.4">Date :</text>
<text x="395.2" y="290.4">Sheet :</text>
</g>
<g font-size="2.3">
<text x="343.1" y="250">Drawing State</text>
<text x="343.1" y="265.7">Scale</text>
<text x="343.1" y="271.7">Size</text>
<text x="343.1" y="277.7">Dwg No</text>
<text x="407.5" y="277.7">Rev</text>
</g>
</svg>
